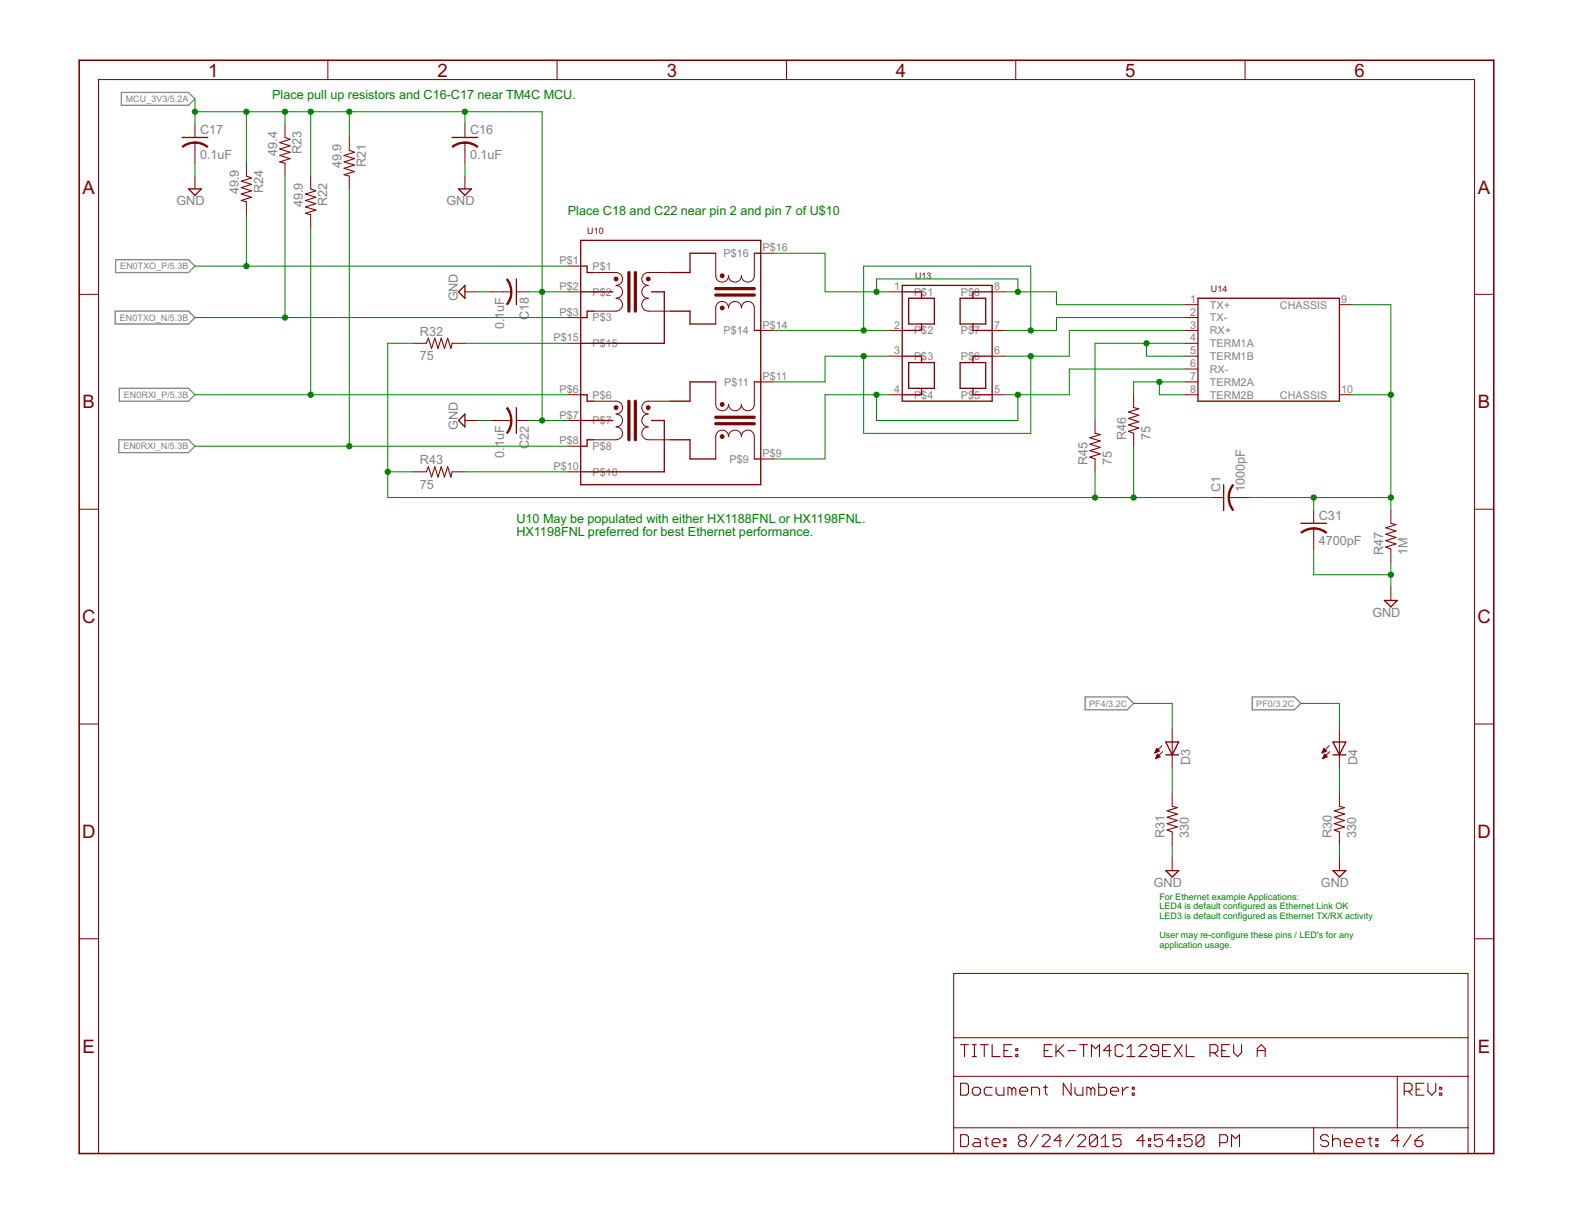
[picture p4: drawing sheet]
<svg xmlns="http://www.w3.org/2000/svg" width="279mm" height="216mm" viewBox="0 0 279 216" stroke-linecap="round" stroke-linejoin="round" font-family="sans-serif">
<path d="M21.6 16.4h11.9l1.1 1.2-1.1 1.1h-11.9zM20.5 55.3h13l1.1 1.1-1.1 1.2h-13zM20.6 46.1h12.9l1.1 1.2-1.1 1.1h-12.9zM21.1 78.1h12.4l1.1 1.2-1.1 1.1h-12.4zM21.2 69h12.3l1.1 1.1-1.1 1.2h-12.3zM192.9 123.8h7.4l1.2 1.2-1.2 1.1h-7.4zM222.6 123.8h7.5l1.1 1.2-1.1 1.1h-7.5z" fill="none" stroke="#808080" stroke-width=".23"/>
<path d="M14.1 10.7h251.4v194.3h-251.4z" fill="none" stroke="#800000" stroke-width=".28"/>
<g fill="none" stroke="#800000" stroke-width=".18">
<path d="M58.3 10.7v3.4M99 10.7v3.4M139.8 10.7v3.4M180.5 10.7v3.4M221.3 10.7v3.4M34.6 22.1v2.3M34.6 25.3v3.7M34.6 31.3v2.3M43.8 29v2.3M43.8 35.9v2.2M50.7 22.1v2.3M50.7 29v2.3"/>
<path d="M55.2 31.3v2.3M55.2 38.1v2.3M62.1 24.4v2.3M62.1 31.3v2.3M82.6 22.1v2.3M82.6 25.3v3.7M82.6 31.3v2.3M14.1 52.3h3.4M82.6 51.9h2.3M87.2 51.9h3.7M91.8 51.9h2.3M100.9 51.9h2.3"/>
<path d="M100.9 47.3h2.3M100.9 56.4h2.3M105.5 48.4h4a1.14 1.14 0 0 1 1.1 1.2 1.14 1.14 0 0 1-1.1 1.1 1.14 1.14 0 0 1 1.1 1.2 1.14 1.14 0 0 1-1.1 1.1 1.14 1.14 0 0 1 1.1 1.1 1.14 1.14 0 0 1-1.1 1.2h-4M119.2 48.4h-4a1.14 1.14 0 0 0-1.1 1.2 1.14 1.14 0 0 0 1.1 1.1 1.14 1.14 0 0 0-1.1 1.2 1.14 1.14 0 0 0 1.1 1.1 1.14 1.14 0 0 0-1.1 1.1 1.14 1.14 0 0 0 1.1 1.2h4M127.2 57.6v-2.9a1.14 1.14 0 0 1 1.2-1.1 1.14 1.14 0 0 1 1.1 1.1 1.14 1.14 0 0 1 1.1-1.1 1.14 1.14 0 0 1 1.2 1.1 1.14 1.14 0 0 1 1.1-1.1 1.14 1.14 0 0 1 1.2 1.1v4M127.2 45v4a1.14 1.14 0 0 0 1.2 1.1 1.14 1.14 0 0 0 1.1-1.1 1.14 1.14 0 0 0 1.1 1.1 1.14 1.14 0 0 0 1.2-1.1 1.14 1.14 0 0 0 1.1 1.1 1.14 1.14 0 0 0 1.2-1.1v-4M135.2 58.7h2.3M135.2 45h2.3M158.1 51.9h2.3M158.1 58.7h2.3M176.3 51.9h2.3M176.3 58.7h2.3"/>
<path d="M210.6 56.4h2.3M210.6 58.7h2.3M210.6 54.1h2.3M238.1 54.1h2.2M262.1 52.3h3.4M73.5 61h2.3M80.3 61h2.3M82.6 74.7h2.3M87.2 74.7h3.7M91.8 74.7h2.3M100.9 74.7h2.3M100.9 70.1h2.3"/>
<path d="M100.9 79.3h2.3M100.9 61h2.3M105.5 71.3h4a1.14 1.14 0 0 1 1.1 1.1 1.14 1.14 0 0 1-1.1 1.2 1.14 1.14 0 0 1 1.1 1.1 1.14 1.14 0 0 1-1.1 1.2 1.14 1.14 0 0 1 1.1 1.1 1.14 1.14 0 0 1-1.1 1.1h-4M119.2 71.3h-4a1.14 1.14 0 0 0-1.1 1.1 1.14 1.14 0 0 0 1.1 1.2 1.14 1.14 0 0 0-1.1 1.1 1.14 1.14 0 0 0 1.1 1.2 1.14 1.14 0 0 0-1.1 1.1 1.14 1.14 0 0 0 1.1 1.1h4M127.2 67.9v4a1.14 1.14 0 0 0 1.2 1.1 1.14 1.14 0 0 0 1.1-1.1 1.14 1.14 0 0 0 1.1 1.1 1.14 1.14 0 0 0 1.2-1.1 1.14 1.14 0 0 0 1.1 1.1 1.14 1.14 0 0 0 1.2-1.1v-4M135.2 67.9h2.3M158.1 70.1h2.3M158.1 63.3h2.3M176.3 70.1h2.3M176.3 63.3h2.3M194.6 74.7v2.3M201.5 70.1v2.3"/>
<path d="M201.5 77v2.3M210.6 70.1h2.3M210.6 67.9h2.3M210.6 61h2.3M210.6 63.3h2.3M210.6 65.6h2.3M238.1 70.1h2.2M14.1 90.5h3.4M73.5 83.8h2.3M80.3 83.8h2.3M100.9 83.8h2.3M127.2 81.6v-4a1.14 1.14 0 0 1 1.2-1.2 1.14 1.14 0 0 1 1.1 1.2 1.14 1.14 0 0 1 1.1-1.2 1.14 1.14 0 0 1 1.2 1.2 1.14 1.14 0 0 1 1.1-1.2 1.14 1.14 0 0 1 1.2 1.2v4"/>
<path d="M135.2 81.6h2.3M194.6 81.6v2.2M215.2 88.4h2.3M218.4 88.4h3.7M233.5 90.7v2.3M233.5 93.9v3.7M247.2 90.7v2.3M247.2 97.6v2.2M262.1 90.5h3.4M247.2 104.4v2.3M14.1 128.7h3.4M205.3 133.7h.1"/>
<path d="M205.3 133.6h.3M205.4 133.5h.5M205.4 134.8h.1M205.4 133.4h.6M205.4 134.7h.3M205.5 133.3h.4M205.5 134.6h.4M205.5 133.2h.3M205.5 134.5h.7M205.5 133.1h.2M205.6 134.4h.5M205.6 133h.1"/>
<path d="M205.6 134.3h.4M205.6 133l-.3 .8M205.6 133l.5 .4M205.7 134.2h.2M205.7 134h.1M206.1 133.4l-.8 .4M206.2 134.5l-.5-.5-.3 .8M206.2 134.5l-.8 .3M206.5 132.5l-1.2 1.3M206.6 133.6l-1.2 1.2M208.3 129.6v6.8M235 133.7h.1"/>
<path d="M235 133.6h.3M235.1 133.5h.5M235.1 134.8h.1M235.1 133.4h.7M235.1 134.7h.3M235.2 133.3h.4M235.2 134.6h.4M235.2 133.2h.3M235.2 134.5h.7M235.3 133.1h.1M235.3 134.4h.5M235.3 133l-.3 .8"/>
<path d="M235.3 133l.5 .4M235.3 133h.1M235.3 134.3h.4M235.4 134.2h.2M235.4 134h.1M235.8 133.4l-.8 .4M235.9 134.5l-.5-.5-.3 .8M235.9 134.5l-.8 .3M236.2 132.5l-1.2 1.3M236.3 133.6l-1.2 1.2M238.1 129.6v6.8M262.1 128.7h3.4"/>
<path d="M208.3 141v2.3M208.3 147.8v2.3M208.3 152.4v2.3M238.1 141v2.3M238.1 147.8v2.3M238.1 152.4v2.3M14.1 166.8h3.4M169.5 173h91.4v32h-91.4zM262.1 166.8h3.4M169.5 191.3h91.4M169.5 184.4h91.4M248.3 191.3v9.1"/>
<path d="M17.5 205v-190.9h244.6v190.9M169.5 200.4h91.4M233.5 200.4v4.6"/>
</g>
<g fill="none" stroke="#800000" stroke-width=".19">
<path d="M43.8 31.3l.9 .3-1.8 .6 1.8 .6-1.8 .5 1.8 .6-1.8 .6 1.8 .6-1.8 .5 .9 .3M50.7 24.4l.9 .4-1.9 .5 1.9 .6-1.9 .6 1.9 .6-1.9 .5 1.9 .6-1.9 .6 1 .2M55.2 33.6l.9 .3-1.8 .6 1.8 .6-1.8 .5 1.8 .6-1.8 .6 1.8 .5-1.8 .6 .9 .2M62.1 26.7l.9 .4-1.8 .5 1.8 .6-1.8 .6 1.8 .5-1.8 .6 1.8 .6-1.8 .6 .9 .2M75.8 61l.3-.9 .6 1.8 .6-1.8 .6 1.8 .5-1.8 .6 1.8 .6-1.8 .5 1.8 .2-.9M194.6 77l1 .2-1.9 .6 1.9 .6-1.9 .5 1.9 .6-1.9 .6 1.9 .5-1.9 .6 .9 .4M201.5 72.4l.9 .2-1.8 .6 1.8 .6-1.8 .6 1.8 .5-1.8 .6 1.8 .6-1.8 .5 .9 .4M75.8 83.8l.3-.9 .6 1.9 .6-1.9 .6 1.9 .5-1.9 .6 1.9 .6-1.9 .5 1.9 .2-1M247.2 93l.9 .2-1.8 .6 1.8 .6-1.8 .5 1.8 .6-1.8 .6 1.8 .5-1.8 .6 .9 .4M208.3 143.3l1 .2-1.9 .6 1.9 .6-1.9 .5 1.9 .6-1.9 .6 1.9 .5-1.9 .6 .9 .3M238.1 143.3l.9 .2-1.8 .6 1.8 .6-1.8 .5 1.8 .6-1.8 .6 1.8 .5-1.8 .6 .9 .3M170.7 192.5h1.1l.3 .3v1.4l-.3 .4h-1.1z"/>
<path d="M170.7 185.6h1.4M171.4 185.6v2.1M172.8 193.5l.4-.3h.7l.3 .3v.7l-.3 .4h-.7l-.4-.4zM172.8 185.6h.7M172.8 187.7h.7M173.2 185.6v2.1M174.2 185.6h1.4M174.9 185.6v2.1M176.3 185.6v2.1h1.4M176.3 193.2h-1l-.4 .3v.7l.4 .4h1M177 193.2v1l.4 .4h1v-1.4M178.4 186.7h.8"/>
<path d="M179.9 185.6h-1.5v2.1h1.5M179.9 193.5l-.4-.3h-.3v1.4M179.9 193.5l.3-.3 .4 .3v1.1M179.9 193.5v1.1M180.6 187.4h.3v.3h-.3zM180.6 186.4h.3v.3h-.3zM181.3 193.9h1.3v-.4l-.3-.3h-.7l-.3 .3v.7l.3 .4h.7M183.3 194.6v-1.4h1.1l.4 .3v1.1M185.5 193.2h.7M185.6 186.7h.7M185.8 192.8v1.4l.4 .4M187 185.6h-1.4v2.1h1.4"/>
<path d="M187.7 185.6v2.1M188 186.7l1.1 1M189.1 185.6l-1.4 1.4M189.8 186.7h1.4M190.4 192.5v2.1l-1.4-2.1v2.1M191.1 193.2v1l.3 .4h1.1v-1.4M191.9 185.6h1.4M192.6 185.6v2.1M193.9 193.5l-.4-.3h-.3v1.4M193.9 193.5v1.1M193.9 193.5l.3-.3 .4 .3v1.1M194 187.7v-2.1l.7 .8 .7-.8v2.1"/>
<path d="M195.3 192.5v2.1h1l.4-.4v-.7l-.4-.3h-1M197.4 193.9h1.4v-.4l-.4-.3h-.7l-.3 .3v.7l.3 .4h.7M197.5 186.7h-1.4l1.1-1.1v2.1M199.5 193.2v1.4M199.6 186l-.3-.4h-.7l-.4 .4v1.4l.4 .3h.7l.3-.3M200.3 187.7h1.4M200.3 186.4l.7-.8v2.1M200.5 193.2h-.3l-.7 .7M201.3 194.2h.3v.4h-.3zM201.3 193.2h.3v.3h-.3zM202.4 186l.4-.4h.7l.3 .4v.4l-1.4 1.3h1.4M205.9 186.7h-1l-.4-.3v-.4l.4-.4h.7l.3 .4v1.4l-.3 .3h-.7l-.4-.3"/>
<path d="M206.6 186.7h.7M208 185.6h-1.4v2.1h1.4M208.7 185.6l1.4 2.1M210.1 185.6l-1.4 2.1M210.8 185.6v2.1h1.4M215.1 187h1l.4-.3v-.7l-.4-.4h-1v2.1M215.8 187l.7 .7M217.1 186.7h.7M218.5 185.6h-1.4v2.1h1.4M219.3 185.6v1.4l.7 .7 .7-.7v-1.4M223.5 186.7h1.4M223.5 187.7v-1.3l.7-.8 .7 .8v1.3"/>
<path d="M249.6 193.9h1l.4-.4v-.7l-.4-.3h-1v2.1M250.3 193.9l.7 .7M251.7 193.5h.7M253.1 192.5h-1.4v2.1h1.4M253.8 192.5v1.4l.7 .7 .7-.7v-1.4M255.9 194.2h.3v.4h-.3zM255.9 193.2h.3v.3h-.3zM170.7 201.6h1.1l.3 .4v1.4l-.3 .4h-1.1zM173.2 202.3h.7l.3 .4v1.1h-1l-.4-.4 .4-.3h1M174.9 202.3h.7M175.3 202v1.4l.3 .4M176.3 203.1h1.4v-.4l-.3-.4h-.7l-.4 .4v.7l.4 .4h.7"/>
<path d="M178.4 203.4h.4v.4h-.4zM178.4 202.3h.4v.4h-.4zM181.4 202.7l-.4 .4v.3l.4 .4h.7l.3-.4v-.3l-.3-.4M181.4 202.7l-.4-.4v-.3l.4-.4h.7l.3 .4v.3l-.3 .4M181.4 202.7h.7M184.5 201.6l-1.4 2.2M185.2 202l.4-.4h.7l.3 .4v.3l-1.4 1.5h1.4M188.7 202.7h-1.4l1.1-1.1v2.2M190.8 201.6l-1.4 2.2M191.5 202l.4-.4h.7l.3 .4v.3l-1.4 1.5h1.4M195.1 202v1.4l-.4 .4h-.7l-.4-.4M195.1 202l-.4-.4h-.7l-.4 .4v1.4"/>
<path d="M195.1 202l-1.5 1.4M195.7 203.8h1.4M195.7 202.3l.7-.7v2.2M199.2 201.6h-1.4v1.1l.7-.4h.4l.3 .4v.7l-.3 .4h-.7l-.4-.4M203.5 202.7h-1.4l1-1.1v2.2M204.2 203.4h.3v.4h-.3zM204.2 202.3h.3v.4h-.3zM206.6 201.6h-1.4v1.1l.7-.4h.4l.3 .4v.7l-.3 .4h-.7l-.4-.4M208.7 202.7h-1.4l1.1-1.1v2.2M209.4 203.4h.4v.4h-.4zM209.4 202.3h.4v.4h-.4zM211.9 201.6h-1.4v1.1l.7-.4h.3l.4 .4v.7l-.4 .4h-.7l-.3-.4"/>
<path d="M214 202v1.4l-.4 .4h-.7l-.3-.4M214 202l-.4-.4h-.7l-.3 .4v1.4M214 202l-1.4 1.4M216.8 203.1h1l.4-.4v-.7l-.4-.4h-1v2.2M218.9 203.8v-2.2l.7 .7 .7-.7v2.2M236.1 202l-.3-.4h-.7l-.4 .4v.3l.4 .4h.7l.3 .4v.3l-.3 .4h-.7l-.4-.4M236.8 202.7l.4-.4h.7l.3 .4v1.1M236.8 201.6v2.2M238.9 203.1h1.4v-.4l-.3-.4h-.7l-.4 .4v.7l.4 .4h.7M241 203.1h1.4v-.4l-.3-.4h-.7l-.4 .4v.7l.4 .4h.7M243.1 202.3h.7M243.5 202v1.4l.3 .4"/>
<path d="M244.5 203.4h.4v.4h-.4zM244.5 202.3h.4v.4h-.4zM248.7 202.7h-1.4l1-1.1v2.2M250.8 201.6l-1.4 2.2M251.5 202.7h1.1l.3 .4v.3l-.3 .4h-.7l-.4-.4zM252.9 201.6l-.7 .4-.7 .7"/>
</g>
<g fill="none" stroke="#800000" stroke-width=".23">
<path d="M32.4 24.4h4.5M33.5 33.6h2.3l-1.2 1.1zM80.3 24.4h4.6M81.5 33.6h2.3l-1.2 1.1zM82.6 50.7v2.3l-1.1-1.1zM91.8 49.6v4.5M103.2 47.3h1.2v1.1h1.1M103.2 51.9h5.7M103.2 42.7h32v43.4h-32zM105.5 55.3h-1.1v1.1h-1.2M115.8 51.9h2.3v9.1h-14.9M119.2 55.3h3.4v2.3h4.6"/>
<path d="M127.2 45h-4.6v3.4h-3.4M134.1 45h1.1M134.1 58.7h1.1M160.4 50.7h15.9v20.6h-15.9zM160.4 51.9h3.4v1.1M161.5 53h4.6v4.6h-4.6zM163.8 57.6v1.1h-3.4M170.6 53h4.6v4.6h-4.6zM172.9 57.6v1.1h3.4M176.3 51.9h-3.4v1.1M212.9 53h25.2v18.3h-25.2zM82.6 73.6v2.3l-1.1-1.2z"/>
<path d="M91.8 72.4v4.6M103.2 70.1h1.2v1.2h1.1M103.2 74.7h5.7M105.5 78.1h-1.1v1.2h-1.2M115.8 74.7h2.3v9.1h-14.9M119.2 78.1h3.4v3.5h4.6M127.2 67.9h-4.6v3.4h-3.4M134.1 67.9h1.1M160.4 63.3h3.4v1.1M161.5 64.4h4.6v4.6h-4.6zM163.8 69v1.1h-3.4M170.6 64.4h4.6v4.6h-4.6z"/>
<path d="M172.9 69v1.1h3.4M176.3 63.3h-3.4v1.1M134.1 81.6h1.1M217.5 86.1v4.6M231.2 93h4.6M246.1 106.7h2.2l-1.1 1.1zM207.2 134.1h2.3M207.2 131.8h2.3l-1.2 2.3zM236.9 131.8h2.3l-1.1 2.3zM236.9 134.1h2.3M207.2 154.7h2.3l-1.2 1.2zM236.9 154.7h2.3l-1.1 1.2z"/>
</g>
<g fill="#800000" stroke="#800000" stroke-width=".18">
<path d="M82.6 25.2l1.3 .2 1 .6-.1 .2-.8-.5-1.4-.3z" fill-rule="evenodd"/>
<path d="M80.3 26l1.1-.6 1.2-.2v.3l-.9 .1-1.2 .6z" fill-rule="evenodd"/>
<path d="M34.6 25.2l1.3 .2 1.1 .6-.2 .2-.8-.5-1.4-.3z" fill-rule="evenodd"/>
<path d="M32.4 26l1-.6 1.2-.2v.3l-.9 .1-1.2 .6z" fill-rule="evenodd"/>
<path d="M90.8 51.9h.2v.2a3.6 3.6 0 0 1-.8 2.1l-.2-.2 .7-1.2z" fill-rule="evenodd"/>
<path d="M90 49.7l.2-.1 .4 .6 .3 .9 .1 .8h-.2l-.3-1.4z" fill-rule="evenodd"/>
<path d="M90.8 74.7h.2v.3a3.7 3.7 0 0 1-.8 2l-.2-.1 .7-1.3z" fill-rule="evenodd"/>
<path d="M90 72.6l.2-.2 .4 .6 .3 1 .1 .7h-.2l-.2-.9z" fill-rule="evenodd"/>
<path d="M233.5 93.8l1.2 .2 1.1 .6-.2 .1-1.2-.6-.9-.1z" fill-rule="evenodd"/>
<path d="M231.2 94.6l1.1-.6 1.2-.2v.2l-1.4 .3-.8 .4z" fill-rule="evenodd"/>
<path d="M219.1 86.1l.1 .2-.4 .8-.3 1.3h-.2v-.2a3.6 3.6 0 0 1 .8-2.1z" fill-rule="evenodd"/>
<path d="M218.3 88.4h.2a3.3 3.3 0 0 0 .7 2.2l-.1 .1-.4-.6-.3-.9z" fill-rule="evenodd"/>
<circle cx="128.4" cy="54.7" r=".34"/>
<circle cx="128.4" cy="49" r=".34"/>
<circle cx="128.4" cy="77.6" r=".34"/>
<circle cx="128.4" cy="71.9" r=".34"/>
<circle cx="109.5" cy="49.6" r=".34"/>
<circle cx="115.2" cy="49.6" r=".34"/>
<circle cx="109.5" cy="72.4" r=".34"/>
<circle cx="115.2" cy="72.4" r=".34"/>
</g>
<path d="M111.8 48.4v6.9M112.9 48.4v6.9M127.2 52.4h6.9M127.2 51.3h6.9M111.8 71.3v6.8M112.9 71.3v6.8M127.2 75.3h6.9M127.2 74.1h6.9" fill="none" stroke="#800000" stroke-width=".57"/>
<g fill="none" stroke="#008000" stroke-width=".18">
<path d="M34.6 17.6v4.5M34.6 19.9h61.8v54.8M43.8 19.9v9.1M50.7 19.9v2.2M55.2 19.9v11.4M62.1 19.9v4.5M82.6 19.9v2.2M34.6 29v2.3M43.8 38.1v9.2M50.7 31.3v25.1M62.1 33.6v45.7M82.6 29v2.3"/>
<path d="M34.6 56.4h66.3M34.6 47.3h66.3M55.2 40.4v29.7M84.9 51.9h2.3M94.1 51.9h6.8M137.5 45h9.1v6.9h11.5M137.5 58.7h20.6M153.5 58.7v-11.4h29.7v11.4M155.8 51.9v-2.3h25.1v2.3M178.6 51.9h9.2v2.2h22.8M210.6 56.4h-22.8v2.3h-9.2M210.6 58.7h-20.5v4.6h-11.5"/>
<path d="M240.3 54.1h6.9v36.6M34.6 79.3h66.3M34.6 70.1h66.3M73.5 61h-4.6v27.4h146.3M82.6 61h18.3M84.9 74.7h2.3M94.1 74.7h6.8M153.5 63.3v13.7h29.7v-13.7M155.8 70.1v4.6h25.1v-4.6M158.1 70.1h-11.5v11.5h-9.1M158.1 63.3h-11.5v4.6h-9.1M201.5 79.3v9.1"/>
<path d="M203.8 61v2.3h6.8M206.1 67.9v2.2h4.5M210.6 65.6h-20.5v4.5h-11.5M210.6 61h-16v13.7M210.6 67.9h-9.1v2.2M240.3 70.1h6.9M68.9 83.8h4.6M82.6 83.8h18.3M194.6 83.8v4.6M222.1 88.4h25.1M233.5 88.4v2.3M233.5 97.6v4.5h13.7"/>
<path d="M247.2 99.8v4.6M201.5 125h6.8v4.6M208.3 136.4v4.6M231.2 125h6.9v4.6M238.1 136.4v4.6M208.3 150.1v2.3M238.1 150.1v2.3"/>
</g>
<g fill="#008000" stroke="#008000" stroke-width=".18">
<circle cx="62.1" cy="79.3" r=".47"/>
<circle cx="55.2" cy="70.1" r=".47"/>
<circle cx="50.7" cy="56.4" r=".47"/>
<circle cx="43.8" cy="47.3" r=".47"/>
<circle cx="247.2" cy="102.1" r=".47"/>
<circle cx="68.9" cy="83.8" r=".47"/>
<circle cx="194.6" cy="88.4" r=".47"/>
<circle cx="201.5" cy="88.4" r=".47"/>
<circle cx="180.9" cy="51.9" r=".47"/>
<circle cx="155.8" cy="51.9" r=".47"/>
<circle cx="183.2" cy="58.7" r=".47"/>
<circle cx="153.5" cy="58.7" r=".47"/>
<circle cx="183.2" cy="63.3" r=".47"/>
<circle cx="153.5" cy="63.3" r=".47"/>
<circle cx="180.9" cy="70.1" r=".47"/>
<circle cx="155.8" cy="70.1" r=".47"/>
<circle cx="203.8" cy="61" r=".47"/>
<circle cx="206.1" cy="67.9" r=".47"/>
<circle cx="43.8" cy="19.9" r=".47"/>
<circle cx="50.7" cy="19.9" r=".47"/>
<circle cx="55.2" cy="19.9" r=".47"/>
<circle cx="62.1" cy="19.9" r=".47"/>
<circle cx="96.4" cy="51.9" r=".47"/>
<circle cx="96.4" cy="74.7" r=".47"/>
<circle cx="82.6" cy="19.9" r=".47"/>
<circle cx="34.6" cy="19.9" r=".47"/>
<circle cx="247.2" cy="70.1" r=".47"/>
<circle cx="247.2" cy="88.4" r=".47"/>
<circle cx="233.5" cy="88.4" r=".47"/>
</g>
<g font-size="3.7" fill="#800000">
<text x="37" y="13.6">1</text>
<text x="77.7" y="13.6">2</text>
<text x="118.5" y="13.6">3</text>
<text x="159.3" y="13.6">4</text>
<text x="200" y="13.6">5</text>
<text x="240.8" y="13.6">6</text>
<text x="14.7" y="34.4">A</text>
<text x="262.7" y="34.4">A</text>
<text x="14.7" y="72.6">B</text>
<text x="262.7" y="72.6">B</text>
<text x="14.6" y="110.7">C</text>
<text x="262.6" y="110.7">C</text>
<text x="14.6" y="148.9">D</text>
<text x="262.6" y="148.9">D</text>
<text x="14.7" y="187.1">E</text>
<text x="262.7" y="187.1">E</text>
</g>
<g font-size="2.5" fill="#008000">
<text x="48.4" y="17.6">Place pull up resistors and C16-C17 near TM4C MCU.</text>
<text x="100.9" y="38.1">Place C18 and C22 near pin 2 and pin 7 of U$10</text>
<text x="91.8" y="92.9">U10 May be populated with either HX1188FNL or HX1198FNL.</text>
<text x="91.8" y="95.3">HX1198FNL preferred for best Ethernet performance.</text>
</g>
<g font-size="2.5" fill="#808080">
<text x="35.6" y="23.9">C17</text>
<text x="83.6" y="23.9">C16</text>
<text x="35.6" y="28.2">0.1uF</text>
<text x="49.3" y="27.6" transform="rotate(-90 49.3 27.6)">49.4</text>
<text x="53.6" y="27.4" transform="rotate(-90 53.6 27.4)">R23</text>
<text x="60.7" y="29.9" transform="rotate(-90 60.7 29.9)">49.9</text>
<text x="65" y="29.7" transform="rotate(-90 65 29.7)">R21</text>
<text x="83.6" y="28.2">0.1uF</text>
<text x="42.4" y="34.5" transform="rotate(-90 42.4 34.5)">49.9</text>
<text x="46.7" y="34.3" transform="rotate(-90 46.7 34.3)">R24</text>
<text x="31.4" y="36.4">GND</text>
<text x="53.9" y="36.8" transform="rotate(-90 53.9 36.8)">49.9</text>
<text x="58.2" y="36.6" transform="rotate(-90 58.2 36.6)">R22</text>
<text x="79.4" y="36.4">GND</text>
<text x="81.4" y="53.6" transform="rotate(-90 81.4 53.6)">GND</text>
<text x="74.6" y="59.6">R32</text>
<text x="89.6" y="58.5" transform="rotate(-90 89.6 58.5)">0.1uF</text>
<text x="94" y="56.9" transform="rotate(-90 94 56.9)">C18</text>
<text x="74.6" y="64">75</text>
<text x="81.4" y="76.4" transform="rotate(-90 81.4 76.4)">GND</text>
<text x="74.6" y="82.5">R43</text>
<text x="89.6" y="81.4" transform="rotate(-90 89.6 81.4)">0.1uF</text>
<text x="94" y="79.8" transform="rotate(-90 94 79.8)">C22</text>
<text x="193.3" y="82.7" transform="rotate(-90 193.3 82.7)">R45</text>
<text x="197.6" y="82.7" transform="rotate(-90 197.6 82.7)">75</text>
<text x="200.1" y="78.1" transform="rotate(-90 200.1 78.1)">R46</text>
<text x="204.5" y="78.1" transform="rotate(-90 204.5 78.1)">75</text>
<text x="74.6" y="86.8">75</text>
<text x="216.9" y="87.5" transform="rotate(-90 216.9 87.5)">C1</text>
<text x="221.3" y="87.5" transform="rotate(-90 221.3 87.5)">1000pF</text>
<text x="234.4" y="92.4">C31</text>
<text x="234.4" y="96.8">4700pF</text>
<text x="245.9" y="98.7" transform="rotate(-90 245.9 98.7)">R47</text>
<text x="250.2" y="98.7" transform="rotate(-90 250.2 98.7)">1M</text>
<text x="243.9" y="109.6">GND</text>
<text x="211.5" y="136" transform="rotate(-90 211.5 136)">D3</text>
<text x="241.3" y="136" transform="rotate(-90 241.3 136)">D4</text>
<text x="207" y="149" transform="rotate(-90 207 149)">R31</text>
<text x="211.3" y="149" transform="rotate(-90 211.3 149)">330</text>
<text x="236.7" y="149" transform="rotate(-90 236.7 149)">R30</text>
<text x="241" y="149" transform="rotate(-90 241 149)">330</text>
<text x="205.1" y="157.6">GND</text>
<text x="234.8" y="157.6">GND</text>
</g>
<g font-size="2.1" fill="#808080">
<text x="99.4" y="47">P$1</text>
<text x="105.3" y="48">P$1</text>
<text x="128.6" y="45.7">P$16</text>
<text x="135.5" y="44.7">P$16</text>
<text x="99.4" y="51.5">P$2</text>
<text x="105.3" y="52.5">P$2</text>
<text x="159" y="51.5">1</text>
<text x="162.5" y="52.5">P$1</text>
<text x="170.8" y="52.5">P$8</text>
<text x="176.7" y="51.5">8</text>
<text x="211.5" y="53.8">1</text>
<text x="238.4" y="53.8">9</text>
<text x="99.4" y="56.1">P$3</text>
<text x="105.3" y="57.1">P$3</text>
<text x="128.6" y="59.4">P$14</text>
<text x="135.5" y="58.4">P$14</text>
<text x="159" y="58.4">2</text>
<text x="162.5" y="59.4">P$2</text>
<text x="170.8" y="59.4">P$7</text>
<text x="176.7" y="58.4">7</text>
<text x="211.5" y="58.4">3</text>
<text x="211.5" y="56.1">2</text>
<text x="215" y="59.4">RX+</text>
<text x="215" y="54.8">TX+</text>
<text x="215" y="57.1">TX-</text>
<text x="227.5" y="54.8">CHASSIS</text>
<text x="98.4" y="60.7">P$15</text>
<text x="105.3" y="61.7">P$15</text>
<text x="159" y="63">3</text>
<text x="162.5" y="64">P$3</text>
<text x="170.8" y="64">P$6</text>
<text x="176.7" y="63">6</text>
<text x="211.5" y="65.2">6</text>
<text x="211.5" y="60.7">4</text>
<text x="211.5" y="63">5</text>
<text x="215" y="61.7">TERM1A</text>
<text x="215" y="64">TERM1B</text>
<text x="99.4" y="69.8">P$6</text>
<text x="105.3" y="70.8">P$6</text>
<text x="128.7" y="68.5">P$11</text>
<text x="135.5" y="67.5">P$11</text>
<text x="159" y="69.8">4</text>
<text x="162.5" y="70.8">P$4</text>
<text x="170.8" y="70.8">P$5</text>
<text x="176.7" y="69.8">5</text>
<text x="211.5" y="67.5">7</text>
<text x="211.5" y="69.8">8</text>
<text x="215" y="66.3">RX-</text>
<text x="215" y="68.5">TERM2A</text>
<text x="215" y="70.8">TERM2B</text>
<text x="227.5" y="70.8">CHASSIS</text>
<text x="238.4" y="69.8">10</text>
<text x="99.4" y="74.4">P$7</text>
<text x="105.3" y="75.4">P$7</text>
<text x="98.4" y="83.5">P$10</text>
<text x="99.4" y="79">P$8</text>
<text x="105.3" y="80">P$8</text>
<text x="129.7" y="82.3">P$9</text>
<text x="135.5" y="81.2">P$9</text>
<text x="105.3" y="84.5">P$10</text>
</g>
<g font-size="1.8" fill="#808080">
<text x="22.3" y="18.1">MCU_3V3/5.2A</text>
<text x="21.4" y="47.9">EN0TXO_P/5.3B</text>
<text x="21.3" y="57">EN0TXO_N/5.3B</text>
<text x="22" y="70.7">EN0RXI_P/5.3B</text>
<text x="21.9" y="79.9">EN0RXI_N/5.3B</text>
<text x="193.6" y="125.6">PF4/3.2C</text>
<text x="223.3" y="125.6">PF0/3.2C</text>
</g>
<g font-size="1.8" fill="#800000">
<text x="104.4" y="41.6">U10</text>
<text x="162.6" y="49.6">U13</text>
<text x="215.2" y="51.9">U14</text>
</g>
<g font-size="1.8" fill="#008000">
<text x="206.1" y="159.8">For Ethernet example Applications:</text>
<text x="206.1" y="161.6">LED4 is default configured as Ethernet Link OK</text>
<text x="206.1" y="163.3">LED3 is default configured as Ethernet TX/RX activity</text>
<text x="206.1" y="166.7">User may re-configure these pins / LED's for any</text>
<text x="206.1" y="168.4">application usage.</text>
</g>
</svg>
